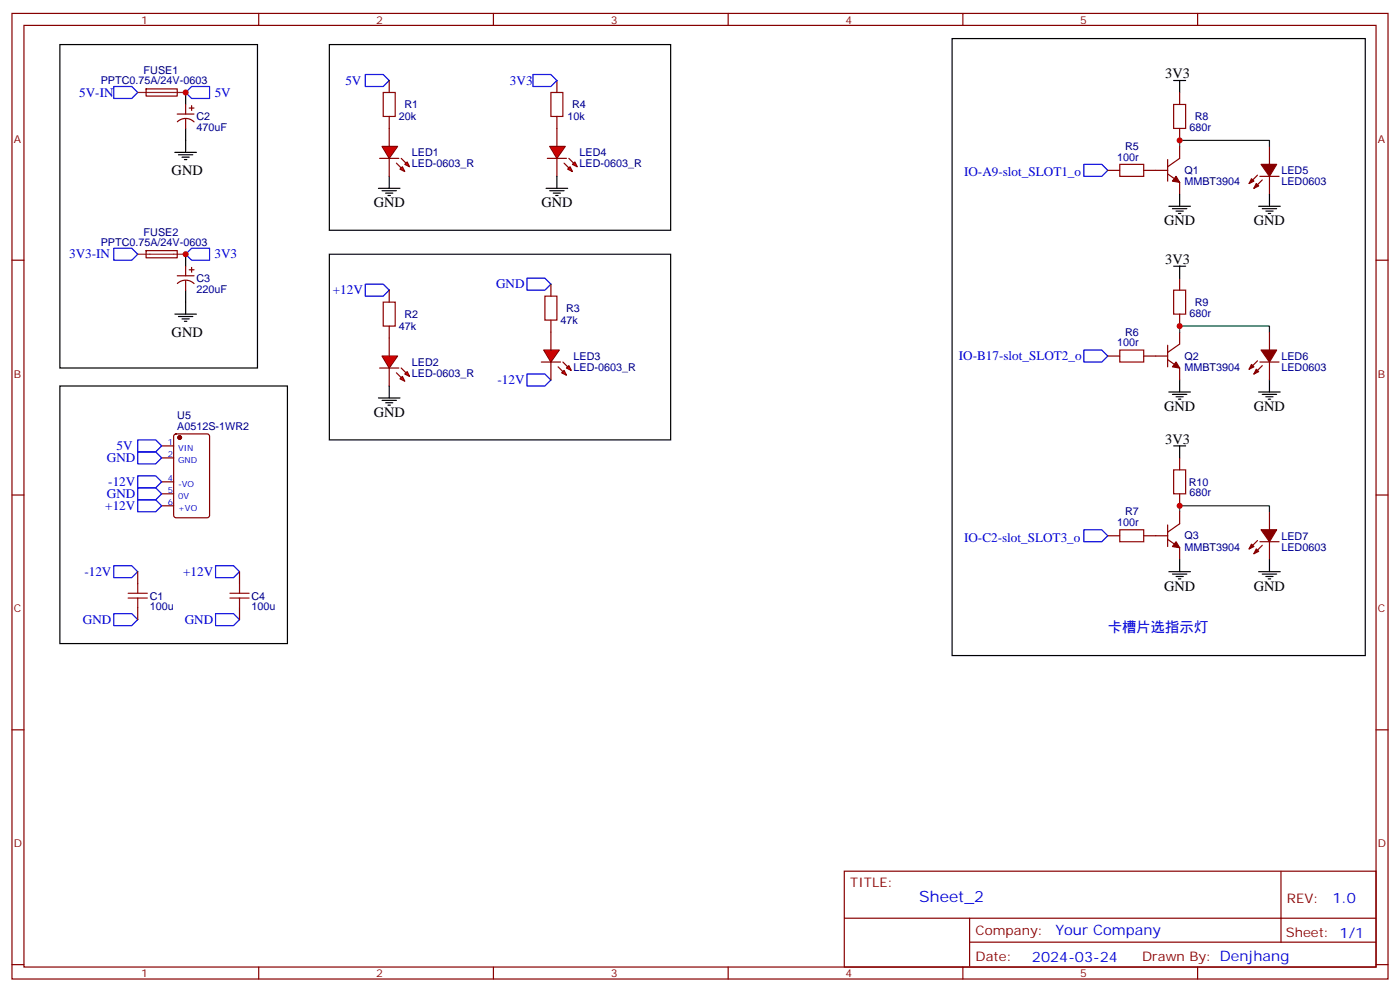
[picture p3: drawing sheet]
<svg xmlns="http://www.w3.org/2000/svg" width="412mm" height="292mm" viewBox="0 0 412 292" stroke-linecap="round" stroke-linejoin="round" font-family="sans-serif">
<g fill="none" stroke="#870000" stroke-width=".35">
<path d="M3.5 4h405.4v284.3h-405.4zM7.1 7.5h398.2v277.3h-398.2zM76.2 4v3.5M145.3 4v3.5M214.5 4v3.5M283.6 4v3.5M352.8 4v3.5M3.5 76.6h3.6M405.3 76.6h3.6M3.5 145.8h3.6M405.3 145.8h3.6M3.5 214.9h3.6"/>
<path d="M405.3 214.9h3.6M248.7 256.5h156.6v28.3h-156.6zM377.3 256.6v20.8M248.7 270.4h156.5M285.6 277.4h119.6M285.6 270.4v14.1M3.5 284.1h3.6M76.2 284.8v3.5M145.3 284.8v3.5M214.5 284.8v3.5M283.6 284.8v3.5M352.8 284.8v3.5"/>
<path d="M405.3 284.1h3.6"/>
</g>
<path d="M33.5 25.5h5.3l1.8 1.7-1.8 1.8h-5.3zM33.5 73.1h5.3l1.8 1.8-1.8 1.7h-5.3z" fill="none" stroke="#00f" stroke-width=".35"/>
<path d="M97 13.1h100.6v54.7h-100.6z" fill="none" stroke="#000" stroke-width=".35"/>
<g fill="#f00" stroke="#870000" stroke-width=".35">
<path d="M161.9 43.1h4.6l-2.5 3.5z"/>
<path d="M161.2 46.6h5.7z"/>
</g>
<g fill="#870000" stroke="#870000" stroke-width=".35">
<path d="M167.6 46.6l1.4 1.4z"/>
<path d="M166.2 48l1.4 1.5z"/>
</g>
<g fill="#f00" stroke="#870000" stroke-width=".35">
<path d="M168.6 48.4l.7-.7 .7 1.4z"/>
<path d="M167.2 49.8l.7-.7 .7 1.4z"/>
</g>
<path d="M114.7 23.7v3.5M114.7 34.3v3.5M164 23.7v3.5M164 34.3v8.8M164 46.6v5.3" fill="none" stroke="#870000" stroke-width=".35"/>
<path d="M111.5 55.5h6.3M112.5 56.2h4.3M113.6 56.9h2.1M114.3 57.6h.7M114.7 51.9v3.6M160.9 55.5h6.3M161.9 56.2h4.3M163 56.9h2.1M163.7 57.6h.7M164 51.9v3.6" fill="none" stroke="#000" stroke-width=".35"/>
<path d="M112.9 27.2h3.5v7.1h-3.5zM162.3 27.2h3.5v7.1h-3.5z" fill="none" stroke="#a10000" stroke-width=".35"/>
<path d="M107.6 21.9h5.3l1.8 1.8-1.8 1.8h-5.3zM157 21.9h5.3l1.7 1.8-1.7 1.8h-5.3z" fill="none" stroke="#00f" stroke-width=".35"/>
<g fill="#f00" stroke="#870000" stroke-width=".35">
<path d="M112.5 43.1h4.6l-2.4 3.5z"/>
<path d="M111.8 46.6h5.7z"/>
</g>
<g fill="#870000" stroke="#870000" stroke-width=".35">
<path d="M118.2 46.6l1.4 1.4z"/>
<path d="M116.8 48l1.4 1.5z"/>
</g>
<g fill="#f00" stroke="#870000" stroke-width=".35">
<path d="M119.2 48.4l.7-.7 .7 1.4z"/>
<path d="M117.8 49.8l.7-.7 .7 1.4z"/>
</g>
<g fill="none" stroke="#870000" stroke-width=".35">
<path d="M43.1 26.2h9.1v2.1h-9.1zM52.2 33.6h4.9M52.2 35.9a3.5 3.5 0 0 1 5 0M54.7 30.8v2.8M54.7 35v2.8M55.7 31.8h1.4M56.4 31.1v1.4M114.7 37.8v5.3M347.5 27.2v3.6M347.5 37.8v3.5M114.7 46.6v5.3M326.3 50.2h3.5"/>
<path d="M336.9 50.2h7.1M344 51.2l3.5 2.5v3.5M344 47v6.3M347.5 43.1v3.5l-3.5 2.5M370.4 51.6l-2.5 2.4M371.1 51.9h5.7M371.8 53l-2.4 2.5M373.9 43.1v5.3M373.9 51.9v5.3M43.1 73.8h9.1v2.1h-9.1zM54.7 78.4v2.8M55.7 79.4h1.4"/>
<path d="M56.4 78.7v1.5M52.2 81.2h4.9M52.2 83.5a3.5 3.5 0 0 1 5 0M54.7 82.6v2.8M347.5 81.9v3.5M347.5 92.5v3.5M347.5 97.8v3.5l-3.5 2.5M373.9 97.8v5.3M326.3 104.8h3.5M336.9 104.8h7.1M344 105.9l3.5 2.5v3.5M344 101.7v6.3"/>
<path d="M370.4 106.3l-2.5 2.4M371.1 106.6h5.7M371.8 107.7l-2.4 2.4M373.9 106.6v5.3M47.6 131.3h3.6M47.6 134.8h3.6M51.4 128l.5-.2h9.1l.7 .4v23.6l-.4 .6-9.4 .1-.7-.5v-23.5zM347.5 134.8v3.6M47.6 145.4h3.6M47.6 148.9h3.6M47.6 141.9h3.6M326.3 157.8h3.5"/>
<path d="M336.9 157.8h7.1M344 158.8l3.5 2.5v3.5M344 154.6v6.3M347.5 145.4v3.5M347.5 150.7v3.5l-3.5 2.5M370.4 159.2l-2.5 2.4M371.1 159.5h5.7M373.9 150.7v5.3M373.9 159.5v5.3M371.8 160.6l-2.4 2.5"/>
</g>
<g fill="none" stroke="#000" stroke-width=".35">
<path d="M280.5 11.4h121.7v181.6h-121.7zM54.7 27.2v3.6M54.7 37.8v7.1M345.7 23.7h3.5M347.5 23.7v3.5M51.5 44.9h6.4M52.6 45.6h4.2M53.6 46.3h2.1M54.3 47h.7M347.5 57.2v3.5M373.9 57.2v3.5M54.7 74.9v3.5"/>
<path d="M344.3 60.7h6.4M345.4 61.5h4.2M345.7 78.4h3.5M346.4 62.2h2.1M347.1 62.9h.7M347.5 78.4v3.5M370.8 60.7h6.3M371.8 61.5h4.3M372.9 62.2h2.1M373.6 62.9h.7M51.5 92.5h6.4M52.6 93.2h4.2"/>
<path d="M53.6 93.9h2.1M54.3 94.6h.7M54.7 85.4v7.1M344.3 115.4h6.4M345.4 116.1h4.2M346.4 116.8h2.1M347.1 117.5h.7M347.5 111.9v3.5M370.8 115.4h6.3M371.8 116.1h4.3M372.9 116.8h2.1M373.6 117.5h.7"/>
<path d="M373.9 111.9v3.5M345.7 131.3h3.5M347.5 131.3v3.5M344.3 168.3h6.4M345.4 169.1h4.2M346.4 169.8h2.1M347.1 170.5h.7M347.5 164.8v3.5M370.8 168.3h6.3M371.8 169.1h4.3M372.9 169.8h2.1M373.6 170.5h.7"/>
<path d="M373.9 164.8v3.5"/>
</g>
<path d="M40.6 27.2h14.1M40.6 74.9h14.1" fill="none" stroke="#8c2424" stroke-width=".35"/>
<g fill="none" stroke="#00f" stroke-width=".35">
<path d="M54.7 27.2l1.7-1.7h5.3v3.5h-5.3zM319.3 48.4h5.3l1.7 1.8-1.7 1.7h-5.3zM56.4 73.1h5.3v3.5h-5.3l-1.7-1.7zM107.6 83.7h5.3l1.8 1.7-1.8 1.8h-5.3zM155.2 81.9h5.3l1.8 1.8-1.8 1.7h-5.3zM155.2 110.1h5.3l1.8 1.8-1.8 1.8h-5.3zM319.3 103.1h5.3l1.7 1.7-1.7 1.8h-5.3zM40.6 129.5h5.3l1.7 1.8-1.7 1.8h-5.3zM40.6 133.1h5.3l1.7 1.7-1.7 1.8h-5.3zM40.6 140.1h5.3l1.7 1.8-1.7 1.8h-5.3zM40.6 147.2h5.3l1.7 1.7-1.7 1.8h-5.3zM40.6 143.7h5.3l1.7 1.7-1.7 1.8h-5.3z"/>
<path d="M319.3 156h5.3l1.7 1.8-1.7 1.7h-5.3z"/>
</g>
<path d="M347.5 43.1v-1.8h26.4v1.8M347.5 97.8v-1.8h26.4v1.8M347.5 150.7v-1.8h26.4v1.8" fill="none" stroke="#008700" stroke-width=".35"/>
<path d="M345.7 30.8h3.5v7h-3.5zM329.8 48.4h7.1v3.5h-7.1zM345.7 85.4h3.5v7.1h-3.5zM329.8 103.1h7.1v3.5h-7.1zM345.7 138.4h3.5v7h-3.5zM329.8 156h7.1v3.5h-7.1z" fill="none" stroke="#a10000" stroke-width=".35"/>
<g fill="#870000" stroke="#870000" stroke-width=".35">
<path d="M346.4 106.6l1.1 1.8-2.1-.4z"/>
<path d="M371.5 103.1h4.6l-2.2 3.5z"/>
<path d="M368.7 107.3l.7 .7-1.5 .7z"/>
<path d="M370.1 108.7l.7 .7-1.4 .7z"/>
<path d="M371.5 48.4h4.6l-2.2 3.5z"/>
<path d="M368.7 52.6l.7 .7-1.5 .7z"/>
<path d="M370.1 54l.7 .8-1.4 .7z"/>
<path d="M346.4 51.9l1.1 1.8-2.1-.4z"/>
<path d="M371.5 156h4.6l-2.2 3.5z"/>
<path d="M368.7 160.2l.7 .7-1.5 .7z"/>
<path d="M370.1 161.6l.7 .7-1.4 .8z"/>
<path d="M346.4 159.5l1.1 1.8-2.1-.4z"/>
<circle cx="52.9" cy="128.8" r=".53"/>
</g>
<g fill="#f00" stroke="#870000" stroke-width=".35">
<path d="M112.5 104.8h4.6l-2.4 3.6z"/>
<path d="M111.8 108.4h5.7z"/>
</g>
<g fill="#870000" stroke="#870000" stroke-width=".35">
<path d="M118.2 108.4l1.4 1.4z"/>
<path d="M116.8 109.8l1.4 1.4z"/>
</g>
<g fill="#f00" stroke="#870000" stroke-width=".35">
<path d="M119.2 110.1l.7-.7 .7 1.4z"/>
<path d="M117.8 111.5l.7-.7 .7 1.5z"/>
</g>
<path d="M114.7 85.4v3.6M114.7 96v8.8M162.3 83.7v3.5M162.3 94.3v3.5M114.7 108.4v5.3" fill="none" stroke="#870000" stroke-width=".35"/>
<path d="M97 74.9h100.6v54.6h-100.6zM111.5 117.2h6.3M112.5 117.9h4.3M113.6 118.6h2.1M114.3 119.3h.7M114.7 113.7v3.5" fill="none" stroke="#000" stroke-width=".35"/>
<path d="M112.9 89h3.5v7h-3.5zM160.5 87.2h3.5v7.1h-3.5z" fill="none" stroke="#a10000" stroke-width=".35"/>
<g fill="#f00" stroke="#870000" stroke-width=".35">
<path d="M160.2 103.1h4.5l-2.4 3.5z"/>
<path d="M159.5 106.6h5.6z"/>
</g>
<g fill="#870000" stroke="#870000" stroke-width=".35">
<path d="M165.8 106.6l1.4 1.4z"/>
<path d="M164.4 108l1.4 1.4z"/>
</g>
<g fill="#f00" stroke="#870000" stroke-width=".35">
<path d="M166.9 108.4l.7-.7 .7 1.4z"/>
<path d="M165.5 109.8l.7-.7 .7 1.4z"/>
</g>
<path d="M162.3 97.8v5.3M162.3 106.6v5.3M40.6 168.3v3.6M40.6 178.9v3.6M70.6 168.3v3.6M70.6 178.9v3.6" fill="none" stroke="#870000" stroke-width=".35"/>
<path d="M33.5 166.6h5.3l1.8 1.7-1.8 1.8h-5.3zM63.5 166.6h5.3l1.8 1.7-1.8 1.8h-5.3zM33.5 180.7h5.3l1.8 1.8-1.8 1.7h-5.3zM63.5 180.7h5.3l1.8 1.8-1.8 1.7h-5.3z" fill="none" stroke="#00f" stroke-width=".35"/>
<path d="M37.7 176.1h5.7M37.7 174.7h5.7M40.6 171.9v2.8M40.6 176.1v2.8M67.7 176.1h5.7M67.7 174.7h5.7M70.6 171.9v2.8M70.6 176.1v2.8" fill="none" stroke="#a10000" stroke-width=".35"/>
<path d="M17.6 13.1h58.2v95.3h-58.2zM17.6 113.7h67.1v75.8h-67.1z" fill="none" stroke="#000" stroke-width=".35"/>
<g fill="#c00">
<circle cx="54.7" cy="27.2" r=".88"/>
<circle cx="54.7" cy="74.9" r=".88"/>
<circle cx="347.5" cy="96" r=".88"/>
<circle cx="347.5" cy="41.3" r=".88"/>
<circle cx="347.5" cy="148.9" r=".88"/>
</g>
<text font-size="4.6" fill="#00f" x="270.8" y="265.6">Sheet_2</text>
<g font-size="4.2">
<text x="343.3" y="23">3V3</text>
<text x="50.6" y="51.6">GND</text>
<text x="110.1" y="61.1">GND</text>
<text x="159.5" y="61.1">GND</text>
<text x="342.9" y="66.4">GND</text>
<text x="369.4" y="66.4">GND</text>
<text x="343.3" y="77.7">3V3</text>
<text x="50.6" y="99.2">GND</text>
<text x="110.1" y="122.8">GND</text>
<text x="342.9" y="121.1">GND</text>
<text x="369.4" y="121.1">GND</text>
<text x="343.3" y="130.6">3V3</text>
<text x="342.9" y="174">GND</text>
<text x="369.4" y="174">GND</text>
</g>
<g font-size="4.2" fill="#00f">
<text x="326.3" y="186">卡槽片选指示灯</text>
<text x="392.5" y="265.8">1.0</text>
<text x="310.9" y="275.4">Your Company</text>
<text x="304" y="283.2">2024-03-24</text>
</g>
<g font-size="3.9" fill="#00f">
<text x="23.3" y="28.5">5V-IN</text>
<text x="63.2" y="28.5">5V</text>
<text x="101.7" y="25">5V</text>
<text x="150.2" y="25">3V3</text>
<text x="284" y="51.9">IO-A9-slot_SLOT1_o</text>
<text x="20.4" y="76.1">3V3-IN</text>
<text x="63.2" y="76.1">3V3</text>
<text x="98" y="86.7">+12V</text>
<text x="146.1" y="84.9">GND</text>
<text x="282.4" y="106.1">IO-B17-slot_SLOT2_o</text>
<text x="146.6" y="113.1">-12V</text>
<text x="31.5" y="136.1">GND</text>
<text x="34.3" y="132.5">5V</text>
<text x="31.9" y="143.1">-12V</text>
<text x="31.5" y="146.6">GND</text>
<text x="31" y="150.2">+12V</text>
<text x="284" y="159.5">IO-C2-slot_SLOT3_o</text>
<text x="24.9" y="169.6">-12V</text>
<text x="53.9" y="169.6">+12V</text>
<text x="24.4" y="183.7">GND</text>
<text x="54.4" y="183.7">GND</text>
</g>
<g font-size="3.9" fill="#800">
<text x="250.5" y="261.1">TITLE:</text>
<text x="379.1" y="265.8">REV:</text>
<text x="287.4" y="275.3">Company:</text>
<text x="378.7" y="275.9">Sheet: 1/1</text>
<text x="287.4" y="283">Date:</text>
<text x="336.4" y="283.1">Drawn By: Denjhang</text>
</g>
<g font-size="3.2" fill="#800">
<text x="41.6" y="6.9">1</text>
<text x="110.8" y="6.9">2</text>
<text x="179.9" y="6.9">3</text>
<text x="249.1" y="6.9">4</text>
<text x="318.2" y="6.9">5</text>
<text x="4.1" y="42.1">A</text>
<text x="405.9" y="42.1">A</text>
<text x="4.1" y="111.2">B</text>
<text x="405.9" y="111.2">B</text>
<text x="4.1" y="180.3">C</text>
<text x="405.9" y="180.3">C</text>
<text x="4.1" y="249.5">D</text>
<text x="405.9" y="249.5">D</text>
<text x="41.6" y="287.8">1</text>
<text x="110.8" y="287.8">2</text>
<text x="179.9" y="287.8">3</text>
<text x="249.1" y="287.8">4</text>
<text x="318.2" y="287.8">5</text>
</g>
<g font-size="3.2" fill="#000080">
<text x="42.3" y="21.9">FUSE1</text>
<text x="29.7" y="24.8">PPTC0.75A/24V-0603</text>
<text x="57.9" y="35.4">C2</text>
<text x="117.5" y="35.4">20k</text>
<text x="119.1" y="31.9">R1</text>
<text x="167.1" y="35.4">10k</text>
<text x="168.5" y="31.9">R4</text>
<text x="351.9" y="35.4">R8</text>
<text x="57.9" y="38.6">470uF</text>
<text x="350.4" y="38.6">680r</text>
<text x="121.4" y="46">LED1</text>
<text x="170.7" y="46">LED4</text>
<text x="329.1" y="47.3">100r</text>
<text x="331.4" y="44.2">R5</text>
<text x="121.4" y="49.2">LED-0603_R</text>
<text x="170.7" y="49.2">LED-0603_R</text>
<text x="348.9" y="51.3">Q1</text>
<text x="377.5" y="51.3">LED5</text>
<text x="348.9" y="54.6">MMBT3904</text>
<text x="377.5" y="54.5">LED0603</text>
<text x="42.3" y="69.5">FUSE2</text>
<text x="29.7" y="72.4">PPTC0.75A/24V-0603</text>
<text x="57.9" y="83">C3</text>
<text x="57.9" y="86.2">220uF</text>
<text x="119.1" y="93.6">R2</text>
<text x="165.1" y="95.4">47k</text>
<text x="166.7" y="91.9">R3</text>
<text x="350.4" y="93.3">680r</text>
<text x="351.9" y="90.1">R9</text>
<text x="117.5" y="97.2">47k</text>
<text x="331.4" y="98.8">R6</text>
<text x="121.4" y="107.7">LED2</text>
<text x="169" y="106">LED3</text>
<text x="329.1" y="102">100r</text>
<text x="348.9" y="105.9">Q2</text>
<text x="377.5" y="106">LED6</text>
<text x="121.4" y="110.9">LED-0603_R</text>
<text x="169" y="109.1">LED-0603_R</text>
<text x="348.9" y="109.3">MMBT3904</text>
<text x="377.5" y="109.2">LED0603</text>
<text x="52.2" y="123.5">U5</text>
<text x="52.2" y="126.7">A0512S-1WR2</text>
<text x="350.2" y="143">R10</text>
<text x="350.4" y="146.2">680r</text>
<text x="329.1" y="154.9">100r</text>
<text x="331.4" y="151.8">R7</text>
<text x="348.9" y="158.9">Q3</text>
<text x="377.5" y="158.9">LED7</text>
<text x="348.9" y="162.2">MMBT3904</text>
<text x="377.5" y="162.1">LED0603</text>
<text x="44.1" y="179.7">100u</text>
<text x="44.1" y="176.5">C1</text>
<text x="74.1" y="179.7">100u</text>
<text x="74.1" y="176.5">C4</text>
</g>
<g font-size="2.5" fill="#00f">
<text x="49.4" y="131">1</text>
<text x="49.4" y="134.5">2</text>
<text x="52.5" y="132.7">VIN</text>
<text x="52.5" y="136.2">GND</text>
<text x="49.4" y="141.5">4</text>
<text x="52.5" y="143.3">-VO</text>
<text x="49.4" y="145.1">5</text>
<text x="49.4" y="148.6">6</text>
<text x="52.5" y="146.8">0V</text>
<text x="52.5" y="150.4">+VO</text>
</g>
</svg>
